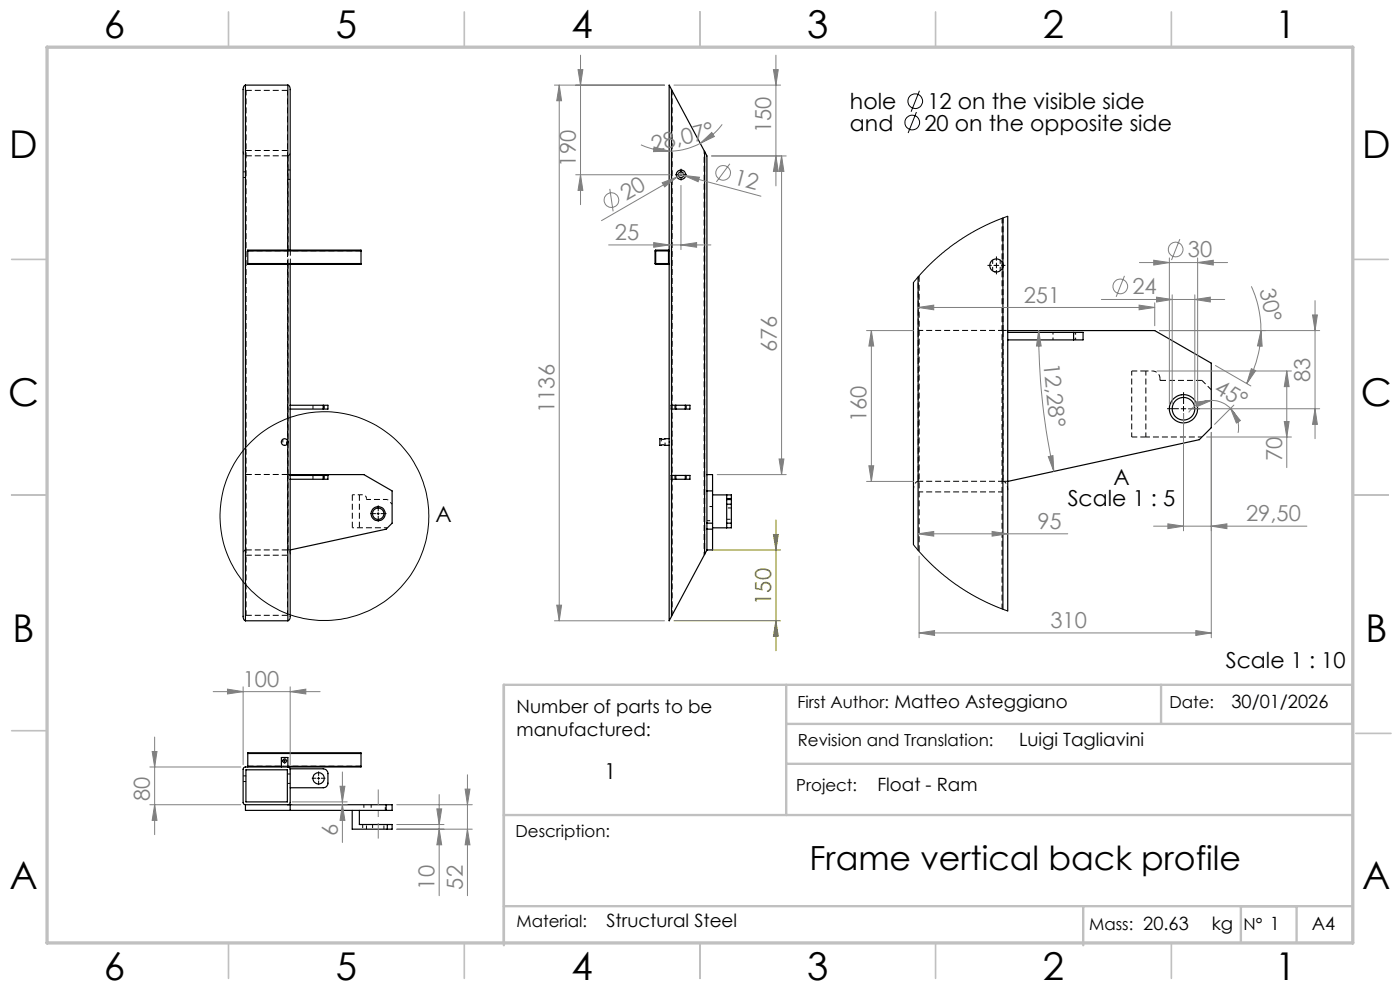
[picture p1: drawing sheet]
<svg xmlns="http://www.w3.org/2000/svg" width="297mm" height="210mm" viewBox="0 0 297 210" stroke-linecap="round" stroke-linejoin="round" font-family="sans-serif">
<path d="M52.6 55.9h24M52.6 53.2h24M61.1 53.2v-20.2M61.6 56v-3M212.8 70.1v-23.9M240.1 78.7h3M243.1 92.7h-3M52.6 159.8h24M52.6 162.5h24" fill="none" stroke="#000" stroke-width=".21" stroke-dasharray="1.3 .6" stroke-dashoffset=".1" stroke-linecap="butt"/>
<path d="M61.1 55.9v-2.7M194.8 70.1h18M257 82.7l-2-2M52.1 100.6v-67.6M61.1 100.6v-44.7M194.8 102.1h18M52.2 130.5v-111.3M61 130.5v-111.3M142.6 130.5v-111.3M212.6 129.1v-82.8" fill="none" stroke="#000" stroke-width=".21" stroke-dasharray="1.3 .6" stroke-dashoffset=".2" stroke-linecap="butt"/>
<g fill="none" stroke="#000" stroke-width=".21" stroke-dasharray="1.3 .6" stroke-linecap="butt">
<path d="M61 19.2h-8.8M51.6 37.6h.6M52.2 31.9h8.8M52.2 36.4h-.6M61 38h.6M61.6 36h-.6M61.1 53.2v-.2M61.1 56v-.1M141.1 93v.1M246.1 80.7h8.9M246.1 80.3v.4M61 117.8h-8.8"/>
<path d="M61.1 100.6h.5M61.6 116.6h-.5M74.7 111.9v-7M76.2 104.9v7M77.7 105.7v.2M195 116.9v-58.4M52.2 130.5h8.8M51.6 165.8h.6M52.2 164.6h-.6M61 166.2h.6M61.6 163.1v.1M61.6 164.2h-.6"/>
</g>
<g fill="none" stroke="#000" stroke-width=".21" stroke-dasharray="1.3 .6" stroke-dashoffset=".4" stroke-linecap="butt">
<path d="M210.6 55.1v2.3M212.2 57.4v-2.3M66.4 85.9v.8M68.6 85.9v.8M68.8 86.7v-.8M142.5 86.7v-.8M143.2 85.9v.8M145.6 86.7v-.8M255 92.7h-11.9M66.4 100.8v.8M68.6 100.8v.8M68.8 101.6v-.8"/>
<path d="M76.2 104.9h.7M142.5 101.6v-.8M143.2 100.8v.8M145.6 101.6v-.8M194.8 102.1a1.6 1.6 0 0 0-1 1.9M212.6 104.3h-17.6M213.8 104a1.73 1.73 0 0 0-1-1.9M142.5 130.7v-29.1"/>
</g>
<path d="M243.1 78.7v14M240.1 92.7v-14M246.1 80.3a1.6 1.6 0 0 0-1.6-1.6M52.1 116.6v-16M61.1 116.6v-16M77.7 105.9h4.5M142.5 100.8v-14.1" fill="none" stroke="#000" stroke-width=".21" stroke-dasharray="1.3 .6" stroke-dashoffset=".3" stroke-linecap="butt"/>
<g fill="none" stroke="#000" stroke-width=".21" stroke-dasharray="1.3 .6" stroke-dashoffset=".6" stroke-linecap="butt">
<path d="M51.6 32.1v.2a.74 .74 0 0 0 .5 .7M61.1 33a.8 .8 0 0 0 .5-.9M60 93.2v1.1M60.8 94.3v-1.1M52.1 116.6a.8 .8 0 0 0-.5 1M61.6 117.6v-.2a.74 .74 0 0 0-.5-.8M77.7 105.7a.8 .8 0 0 0-.8-.8M149.4 117.8v-85.9M150 110.4h1.2M151.2 107.4h-1.2M77.2 170.7v1.2M78.7 170.7v1.2"/>
<path d="M81.7 171.9v-1.2"/>
</g>
<path d="M52.1 33h9M52.1 116.6h9M52.1 100.6h9M194.8 102.1v-32M212.8 102.1v-32" fill="none" stroke="#000" stroke-width=".21" stroke-dasharray="1.3 .6" stroke-dashoffset="-.1" stroke-linecap="butt"/>
<path d="M223.4 70.5v1.6M227.8 70.5v1.6M228.2 72.1v-1.6M74.7 104.9h1.5M76.2 111.9h-1.5M149.5 117.6v-85.5" fill="none" stroke="#000" stroke-width=".21" stroke-dasharray="1.3 .6" stroke-dashoffset=".8" stroke-linecap="butt"/>
<path d="M194.8 70.1v-11.4M243.1 78.7h1.4M140.3 93v1.4M141.1 94.4v-1.4M83.2 106.9l-1-1M59.7 162.5h1.4" fill="none" stroke="#000" stroke-width=".21" stroke-dasharray="1.3 .6" stroke-dashoffset=".7" stroke-linecap="butt"/>
<path d="M212.8 70.1h1M142.5 85.9v-66.9M82.2 111.9h-6M154.2 110.1h1M155.2 107.7h-1M213.8 102.1h-1M76.9 174.9v1M77.7 175.9v-1M79 174.9v1M81.4 175.9v-1" fill="none" stroke="#000" stroke-width=".21" stroke-dasharray="1.3 .6" stroke-dashoffset=".5" stroke-linecap="butt"/>
<g fill="none" stroke="#000" stroke-width=".25">
<path d="M52.1 18.1h-.1a.88 .88 0 0 0-.4 .9v111.7a.88 .88 0 0 0 .5 1M52.1 18.1v113.6M52.1 18.1h9M61.1 18.1a.84 .84 0 0 1 .5 .9v34M61.1 18.1v34.9M142.5 19l-.5-.9v113.6l.5-1M142.5 19v67M142.5 19l7 13.1M149.5 32.1l.5 .9v83.7M149.5 32.1v85.5M52.6 55.9v.2h24v-.2M52.6 53.2v-.2h24v.2"/>
<path d="M52.6 55.9h24M52.6 53.2h24M52.6 53.2v2.7M61.1 56.1v75.6M61.6 56.1v74.9l-.3 .5-.2 .2M76.6 53.2v2.7M139.1 53.2h2.7v2.7h-2.7zM142 53.2l-.2-.2h-2.7l-.1 .2v2.8l2.8 .1 .2-.2M193.8 59.9v55.6M194.8 58.8v57.9M212.8 46.2v83M213.8 45.9v83.7"/>
<path d="M213.8 70.5h14M213.8 72.1h14M213.8 70.1h31.2l12 6.9v13.7l-2.6 2.6-40.6 8.8M227.8 70.5h2v1.6h-2M227.8 70.5v1.6M61.6 86h7M61.6 86.8h7M68.6 86h1v.8h-1M68.6 86v.8M142 93.1h-.9l-.3 .1-.8-.1v.7a.42 .42 0 0 0-.1 .4 .42 .42 0 0 0 .4 .3l.4-.2 1.3 .2M142.5 86.8v14.1M143.4 86h-1v.8h1"/>
<path d="M143.4 86h2M143.4 86.8h2M143.4 86v.8M145.4 86h1v.8h-1M145.4 86v.8M61.6 100.9h7M61.6 101.7h7M61.6 100.7h15.6l6 3.4v6.9l-1.3 1.2-20.3 4.5M68.6 100.9h1v.8h-1M68.6 100.9v.8M142.5 101.7v29M143.4 100.9h-1v.8h1"/>
<path d="M143.4 100.9h2M143.4 101.7h2M143.4 100.9v.8M145.4 100.9h1v.8h-1M145.4 100.9v.8M149.5 117.6l-7 13.1M150 116.7l-.5 .9M150 100.7h1.2v16h-1.2M150 111h1.2M150 104.1h1.2M150 112.2h1.2M151.2 105h4v.8"/>
<path d="M154.2 105v.8M154.2 107h1M154.2 105.8v6.2M154.2 106h1M154.2 111h1M154.2 105.8h1M155.2 105.8v6.2h-4M52.1 131.7h9M52.6 159.8v-.1h24v.1M52.6 159.8v2.8M52.6 159.8h24M76.6 159.8v2.8"/>
<path d="M52.1 170.7h31.1v1.2h-31.1zM52.2 163.3h8.8v6.8h-8.8zM52.6 162.6v.1M52.6 162.6h7.1M59.7 162.7v-2h1.4v2l.5 .3v7.4l-.5 .3M61.1 162.6h15.5M61.6 163.1h7a1.02 1.02 0 0 1 1 1v2a.96 .96 0 0 1-1 1h-7M61.6 170.7v1.2M74.7 171.9v4h8.5v-1h-7v-3M76.6 162.6v.1h-24.6l-.4 .4v7.2l.2 .3 .3 .1M81.9 170.7v1.2M82.2 174.9v1"/>
<circle cx="144.5" cy="37.1" r=".6"/>
<circle cx="144.5" cy="37.1" r=".99"/>
<circle cx="211.4" cy="56.3" r="1.4"/>
<circle cx="60.4" cy="93.8" r=".69"/>
<circle cx="251.1" cy="86.7" r="3"/>
<circle cx="251.1" cy="86.7" r="2.4"/>
<circle cx="80.2" cy="109" r="1.5"/>
<circle cx="80.2" cy="109" r="1.2"/>
<circle cx="60.4" cy="161.4" r=".4"/>
<circle cx="67.6" cy="165.1" r="1.2"/>
</g>
<g fill="none" stroke="#000" stroke-width=".21">
<path d="M195.1 19.3l-1.8 4.4M144.2 37.1h.5M144.5 36.8v.5M194.4 23.8l-1.7 4.4M210.9 56.3h1M211.4 55.8v1M213.8 45.9l-3 1.1-3.3 1.6-4.9 3-4.7 3.8-1.9 2-2.2 2.5M250.6 86.7h1M251.1 86.2v1M80 109h.5M80.2 108.7v.5M193.8 115.5l3.8 4.3 2.7 2.3 2.5 1.9 4.7 2.9 3.3 1.6 3 1.1"/>
<path d="M60.1 161.4h.5M60.4 161.1v.5M67.3 165.1h.5M67.6 164.8v.5"/>
<circle cx="193.5" cy="26" r="1.55"/>
<circle cx="194.2" cy="21.5" r="1.55"/>
<circle cx="68.8" cy="109.5" r="22.1"/>
</g>
<g fill="none" stroke="#808080" stroke-width=".21">
<path d="M117.6 18.1h23.4M118.6 18.1l.5 3.3h-1zM118.6 18.1v113.6M122.6 14.8h1l-.4 3.3zM123.2 11.7v31.7M143 18.1h22.6M164.1 14.8h1l-.5 3.3zM164.6 11.7v27.7M122.1 37.1h20.1M123.2 37.1l.4 3.3h-1zM136 30.7a14.9 14.9 0 0 0 6 1.4M138.7 31.2l3.3 .9-3.4 .1z"/>
<path d="M140.5 38.8l3.1-1.2-2.6 2zM143.6 37.6l-16 9.2M143.9 36.9l1.2 .3M144.5 39.3v13.6M145.1 37.2l3.3 .4-.3 1zM145.1 37.2l16.3 4.4M145.3 36.6l-1.7 1M148.6 30.4l2.4-2.3 .6 .9zM148.6 30.4a14.1 14.1 0 0 1-6.6 1.7M151 33.1h15.8M153.2 26.4a14.4 14.4 0 0 1-4.6 4M154.8 34.7l-2.8 3.9"/>
<path d="M164.6 33.1l.5 3.3h-1zM165.8 33.1l.5 3.3h-1zM165.8 33.1v67.6M129.1 52h21.7M129.4 40.1l.7 4.7M138.7 51.5l3.3 .5-3.3 .4zM144.5 52l3.3-.5v.9zM238.5 58.5l-1.7 4.5M241.7 55.7h18.7M244.8 55.2l3.3 .5-3.3 .5zM248.1 54.7v31M250.3 50.7l-1.8 4.5"/>
<path d="M254.1 55.7l3.3-.5v1zM254.1 54.7v31M183.8 70.1h10M184.9 70.1l.4 3.3h-1zM184.9 70.1v32M194.8 65.2l3.3-.5v1zM194.8 65.2h50.2M220.3 70.1l.6 3.3h-1zM220.3 70.1a139.4 139.4 0 0 0 3.3 29.9M233.6 63.5h26.2M241.7 64.7l3.3 .5-3.3 .5zM245 64.2v4.9"/>
<path d="M245.4 63l3.3 .5-3.3 .6zM245.5 78.7h28.5M246 70.1h34M248.7 62.5v23.2M253.5 63.5l3.3-.5v1.1zM253.5 62.5v23.2M257.8 77.5l7.6 4.4M265.5 78.2l.9 .4-1.9 2.8zM265.5 60.7a23.1 23.1 0 0 1 2 9.4M267.5 70.1l.3 3.3h-1zM267.5 70.1a23.2 23.2 0 0 1-3 11.3M273 78.7l.5 3.3h-1z"/>
<path d="M273 78.7v20.5M278.4 66.8h1.1l-.5 3.3zM279 63.8v29.3M165.3 97.4h1l-.5 3.3zM184.3 98.8h1l-.4 3.3zM222.4 96.9l1-.2 .2 3.3zM251.1 87.7v24.9M252.1 86.7h27.9M253.6 85.3l3.4-.4-3.1 1.4zM256 92.7h18M257 84.9a5.6 5.6 0 0 1 4.1 1.7M257 84.9a5.8 5.8 0 0 0-4.8 2.6"/>
<path d="M257 91.7v43.6M261.1 86.6l2 2.6-.8 .5zM261.1 86.6a5.7 5.7 0 0 1 1.5 5.2M261.8 85.9l-4.1 4.1M272.5 89.4h1l-.5 3.3zM279 86.7l.5 3.3h-1.1zM152.2 100.7h14.6M183.8 102.1h10M194.8 113.2l3.3-.5v1zM194.8 113.2h31.7M195 118v17.3M210.5 112.7l3.3 .5-3.3 .5z"/>
<path d="M244.7 111.6h32.5M247.8 111.1l3.3 .5-3.3 .5zM257 111.6l3.3-.5v1zM117.6 131.7h23.4M118.1 128.4h1l-.5 3.3zM195 134.3l3.3-.5v1zM195 134.3h62M253.7 133.8l3.3 .5-3.3 .5zM32.3 159.4h1l-.5 3.3zM32.8 156.3v20.8M45.2 146.7h22.7M48.3 146.2l3.3 .5-3.3 .5z"/>
<path d="M51.6 145.7v16.5M61.6 146.7l3.3-.5v1zM61.6 145.7v16.5M31.8 170.7h19.3M31.8 162.7h19.3M32.8 170.7l.5 3.3h-1zM62 170.1h11.7M62.1 170.7h11.6M72.1 166.8h1.1l-.6 3.3zM72.6 170.7l.6 3.3h-1.1zM72.6 163.8v14.9M84.2 175.9h16"/>
<path d="M84.2 170.7h16M84.2 174.9h10M92.7 171.6h1l-.5 3.3zM93.2 175.9l.5 3.3h-1zM93.2 168.5v21.5M98.7 167.4h1l-.5 3.3zM99.2 175.9l.5 3.3h-1zM99.2 164.4v25.6"/>
<circle cx="153.4" cy="36.7" r="1.55"/>
<circle cx="129.7" cy="42.4" r="1.55"/>
<circle cx="249.4" cy="52.9" r="1.55"/>
<circle cx="237.7" cy="60.7" r="1.56"/>
</g>
<path d="M151 116.7h14.6M164.1 113.4h1l-.5 3.3zM164.6 110.3v27.7M143 131.7h22.6M164.6 131.7l.5 3.3h-1z" fill="none" stroke="#808000" stroke-width=".21"/>
<g fill="none" stroke="#000" stroke-width=".21" stroke-dasharray="15.2 1.3 1.3 1.3" stroke-linecap="butt">
<path d="M144 37h-.8M144.5 36.5v-.7M144.5 37.5v.8M145 37h.7M210.4 56.3h-.9M211.4 55.3v-.9M211.4 57.3v.9M212.4 56.3h.9M250.1 86.7h-2.5M251.1 85.7v-2.5M251.1 87.7v2.5M252.1 86.7h2.5"/>
<path d="M79.7 108.9h-1.2M80.2 108.4v-1.2M80.2 109.4v1.3M80.7 108.9h1.3M59.9 161.4h-.2M60.4 161.9v.1M60.4 160.9v-.2M60.9 161.4h.1M67.1 165.1h-1M67.6 165.6v.9M67.6 164.6v-1M68.1 165.1h.9"/>
</g>
<path d="M80.2 177.9v-10.4" fill="none" stroke="#808080" stroke-width=".21" stroke-dasharray="15.2 1.3 1.3 1.3" stroke-dashoffset="11.9" stroke-linecap="butt"/>
<g fill="none" stroke="#c0c0c0" stroke-width=".35">
<path d="M48.5 2.5v7.5M98.5 2.5v7.5M148.5 2.5v7.5M198.5 2.5v7.5M248.5 2.5v7.5M2.5 55h7.5M287 55h7.5M2.5 105h7.5M287 105h7.5M2.5 155h7.5M287.6 155.6h7.5M48.5 200v7.5"/>
<path d="M98.5 200v7.5M148.5 200v7.5M198.5 200v7.5M248.5 200v7.5"/>
</g>
<path d="M166.8 153.6h120.1v-8.3h-180v55.2M166.8 145.3v27.6M246.3 145.3v8.3M106.9 172.9h180M166.8 162h120.1M106.9 192.2h180M229.8 192.2v8.3M263.2 192.2v7.7M275.1 192.2v7.7" fill="none" stroke="#c0c0c0" stroke-width=".5"/>
<path d="M10 10h277v190h-277z" fill="none" stroke="#c0c0c0" stroke-width=".7"/>
<path d="M164.6 131.7l.5 3.3h-1zM164.1 113.4h1l-.5 3.3z" fill="#808000"/>
<g fill="#808080">
<path d="M140.5 38.8l3.1-1.2-2.6 2z"/>
<path d="M145.1 37.2l3.3 .4-.3 1z"/>
<path d="M265.5 78.2l.9 .4-1.9 2.8zM267.5 70.1l.3 3.3h-1z"/>
<path d="M261.1 86.6l2 2.6-.8 .5zM253.6 85.3l3.4-.4-3.1 1.4z"/>
<path d="M144.5 52l3.3-.5v.9zM138.7 51.5l3.3 .5-3.3 .4zM253.7 133.8l3.3 .5-3.3 .5zM195 134.3l3.3-.5v1z"/>
<path d="M48.3 146.2l3.3 .5-3.3 .5zM61.6 146.7l3.3-.5v1zM247.8 111.1l3.3 .5-3.3 .5zM257 111.6l3.3-.5v1zM244.8 55.2l3.3 .5-3.3 .5zM254.1 55.7l3.3-.5v1zM245.4 63l3.3 .5-3.3 .6zM253.5 63.5l3.3-.5v1.1zM194.8 113.2l3.3-.5v1zM210.5 112.7l3.3 .5-3.3 .5z"/>
<path d="M148.6 30.4l3-1.4-.6-.9zM138.7 31.2l-.1 1 3.4-.1z"/>
<path d="M184.3 98.8h1l-.4 3.3zM184.9 70.1l.4 3.3h-1z"/>
<path d="M118.1 128.4h1l-.5 3.3zM118.6 18.1l.5 3.3h-1zM165.3 97.4h1l-.5 3.3zM165.8 33.1l.5 3.3h-1zM123.2 37.1l.4 3.3h-1zM122.6 14.8h1l-.4 3.3zM99.2 175.9l.5 3.3h-1zM98.7 167.4h1l-.5 3.3zM93.2 175.9l.5 3.3h-1zM92.7 171.6h1l-.5 3.3zM272.5 89.4h1l-.5 3.3zM273 78.7l.5 3.3h-1z"/>
<path d="M164.1 14.8h1l-.5 3.3zM164.6 33.1l.5 3.3h-1zM32.3 159.4h1l-.5 3.3zM32.8 170.7l.5 3.3h-1zM72.1 166.8h1.1l-.6 3.3zM72.6 170.7l.6 3.3h-1.1zM278.4 66.8h1.1l-.5 3.3zM279 86.7l.5 3.3h-1.1z"/>
<path d="M220.3 70.1l.6 3.3h-1zM222.4 96.9l1-.2 .2 3.3z"/>
<path d="M194.8 65.2l3.3-.5v1zM241.7 64.7l3.3 .5-3.3 .5z"/>
</g>
<g font-size="8.1">
<text x="22" y="8">6</text>
<text x="71.2" y="8">5</text>
<text x="121.2" y="8">4</text>
<text x="171.2" y="8">3</text>
<text x="221.2" y="8">2</text>
<text x="270.5" y="8">1</text>
<text x="2" y="33.6">D</text>
<text x="289" y="33.6">D</text>
<text x="1.7" y="86.1">C</text>
<text x="288.7" y="86.1">C</text>
<text x="2.7" y="136.1">B</text>
<text x="289.7" y="136.1">B</text>
<text x="2" y="188.6">A</text>
<text x="289" y="188.6">A</text>
<text x="22" y="208">6</text>
<text x="71.2" y="208">5</text>
<text x="121.2" y="208">4</text>
<text x="171.2" y="208">3</text>
<text x="221.2" y="208">2</text>
<text x="270.5" y="208">1</text>
</g>
<text font-size="7.1" x="171.7" y="184.5">Frame vertical back profile</text>
<g font-size="4.7">
<text x="180.3" y="23.2">hole</text>
<text x="196.7" y="23.2">12 on the visible side</text>
<text x="180.3" y="27.7">and</text>
<text x="196.1" y="27.7">20 on the opposite side</text>
<text x="226.5" y="107.4">Scale 1 : 5</text>
<text x="236.2" y="102.9">A</text>
<text x="92.4" y="110.8">A</text>
<text x="260" y="141.6">Scale 1 : 10</text>
<text x="128.2" y="165.2">1</text>
</g>
<g font-size="4.7" fill="#808080">
<text x="163.6" y="28.3" transform="rotate(-90 163.6 28.3)">150</text>
<text x="122.2" y="35.3" transform="rotate(-90 122.2 35.3)">190</text>
<text x="138.6" y="32.3" transform="rotate(-14 138.6 32.3)">28,07°</text>
<text x="155.5" y="39" transform="rotate(15 155.5 39)">12</text>
<text x="132.8" y="42.6" transform="rotate(-30 132.8 42.6)">20</text>
<text x="130.4" y="50.9">25</text>
<text x="252" y="54.6">30</text>
<text x="217.2" y="64.2">251</text>
<text x="240.2" y="62.4">24</text>
<text x="267.2" y="61.5" transform="rotate(77 267.2 61.5)">30°</text>
<text x="164.8" y="74.7" transform="rotate(-90 164.8 74.7)">676</text>
<text x="221.4" y="77.2" transform="rotate(84 221.4 77.2)">12,28°</text>
<text x="257.4" y="83" transform="rotate(30 257.4 83)">45°</text>
<text x="278" y="81" transform="rotate(-90 278 81)">83</text>
<text x="117.6" y="87.6" transform="rotate(-90 117.6 87.6)">1136</text>
<text x="183.8" y="89.6" transform="rotate(-90 183.8 89.6)">160</text>
<text x="272" y="97.9" transform="rotate(-90 272 97.9)">70</text>
<text x="220.1" y="112.2">95</text>
<text x="264.3" y="110.6">29,50</text>
<text x="222.8" y="133.2">310</text>
<text x="51.5" y="145.7">100</text>
<text x="31.8" y="169.9" transform="rotate(-90 31.8 169.9)">80</text>
<text x="71.7" y="177.4" transform="rotate(-90 71.7 177.4)">6</text>
<text x="92.2" y="188.7" transform="rotate(-90 92.2 188.7)">10</text>
<text x="98.2" y="188.7" transform="rotate(-90 98.2 188.7)">52</text>
</g>
<text font-size="4.7" fill="#808000" x="163.6" y="128.3" transform="rotate(-90 163.6 128.3)">150</text>
<g font-size="3.9">
<text x="109.6" y="151.2">Number of parts to be</text>
<text x="261.2" y="150.2">30/01/2026</text>
<text x="109.6" y="156.1">manufactured:</text>
<text x="216.2" y="158.3">Luigi Tagliavini</text>
<text x="186.1" y="167.8">Float - Ram</text>
<text x="128.7" y="196.7">Structural Steel</text>
<text x="257.1" y="197.3">kg</text>
<text x="278.3" y="197.4">A4</text>
</g>
<g font-size="3.5">
<text x="169.2" y="150.1">First Author: Matteo Asteggiano</text>
<text x="248.1" y="150.1">Date:</text>
<text x="169.3" y="158.3">Revision and Translation:</text>
<text x="168.9" y="167.8">Project:</text>
<text x="109.4" y="177.5">Description:</text>
<text x="109.6" y="196.7">Material:</text>
<text x="231.1" y="197.3">Mass: 20.63</text>
<text x="263.8" y="197.3">N° 1</text>
</g>
</svg>
